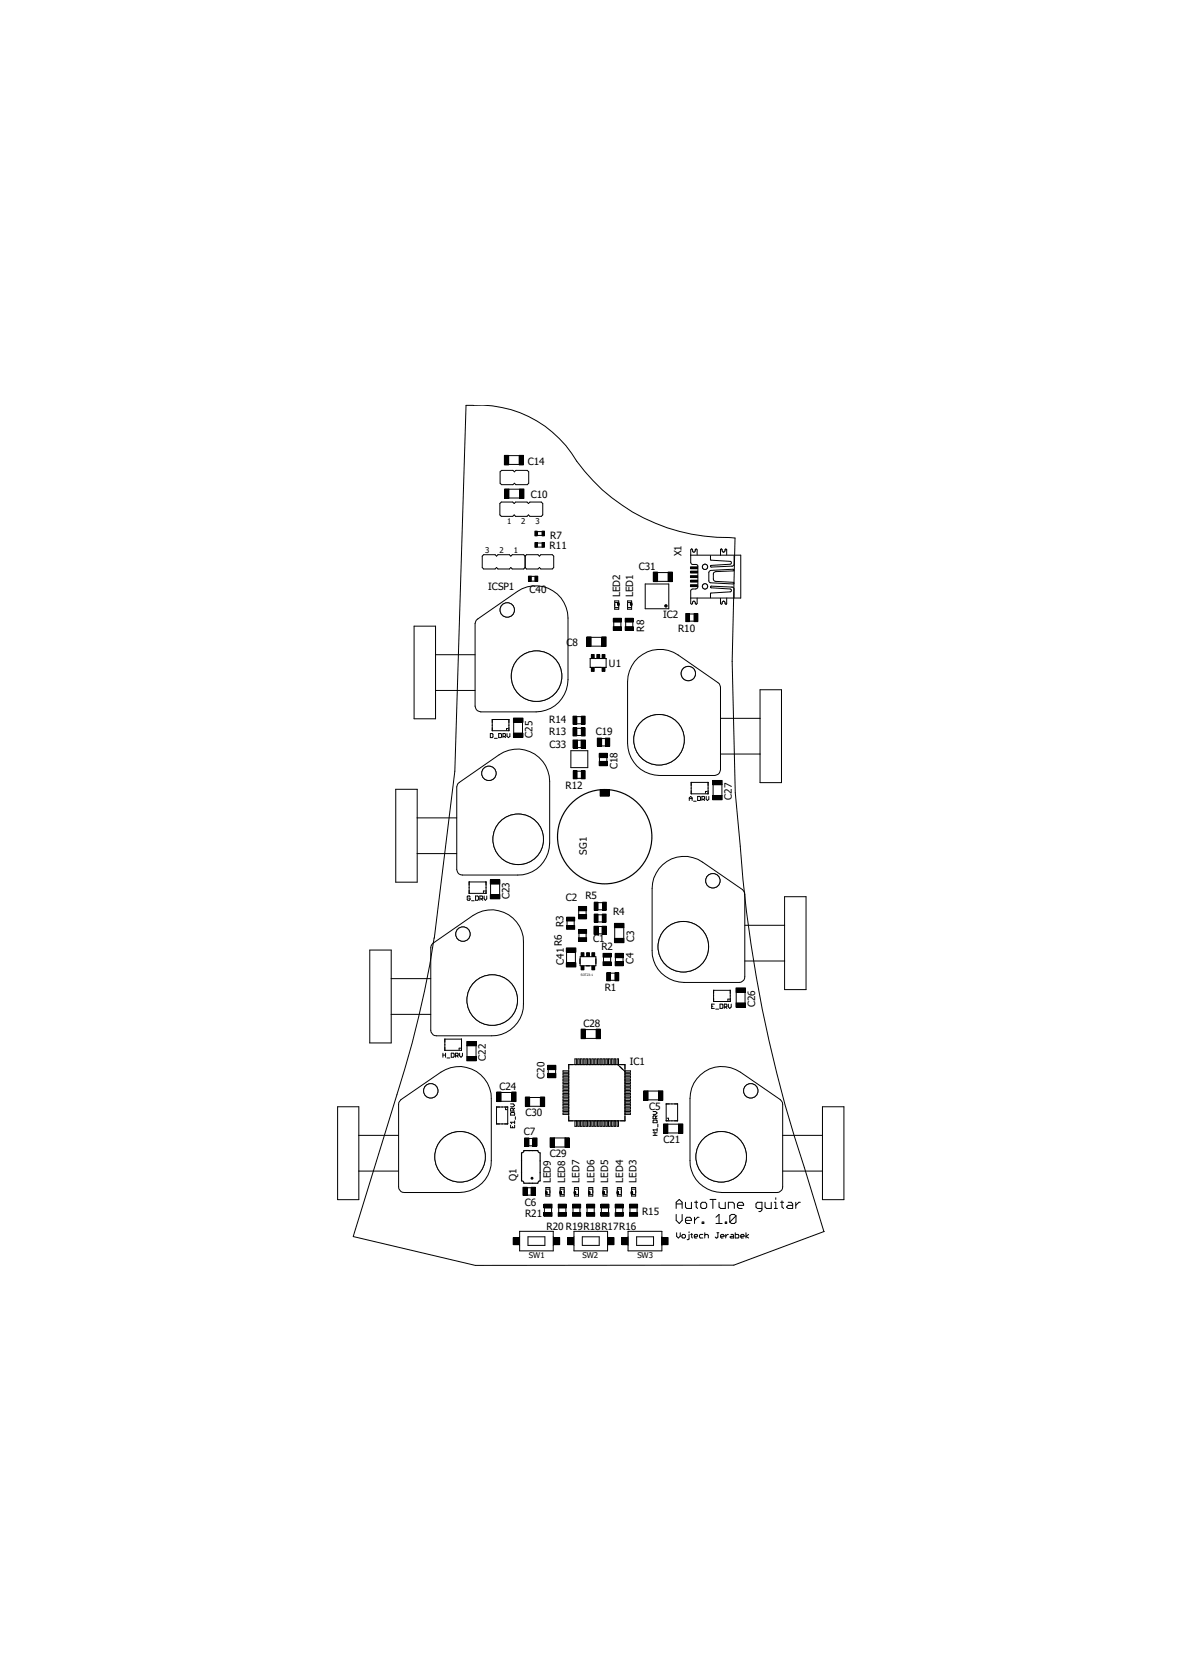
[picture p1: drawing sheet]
<svg xmlns="http://www.w3.org/2000/svg" width="210mm" height="297mm" viewBox="0 0 210 297" stroke-linecap="round" stroke-linejoin="round" font-family="sans-serif">
<path d="M59.9 72l90.2 153M150.1 72l-90.2 153" fill="none" stroke="#fff" stroke-width=".18"/>
<g fill="none" stroke="#000" stroke-width=".18">
<path d="M82.8 72.1a21.2 21.2 0 0 1 14.1 3.7 21 21 0 0 1 5.6 6.2 32.9 32.9 0 0 0 27.1 13.5l1 .1-.5 22 .5 23.3 .9 9.5a231.9 231.9 0 0 0 11.4 57.1l3.5 11.4-16 6h-45.9l-21.7-5.1 7.7-25.2a187.5 187.5 0 0 0 6.7-27.9l3.6-29.6zM88.8 89.5l.3-.3h2l.3 .3 .2-.3h2l.3 .3 .2-.3h2.1l.2 .3v2l-.2 .3h-2.1l-.2-.3-.3 .3h-2l-.2-.3-.3 .3h-2l-.3-.3zM88.9 83.9l.2-.3h2l.3 .3 .3-.3h2l.2 .3v2l-.2 .2h-2l-.3-.2-.3 .2h-2l-.2-.2zM89.6 80.9h.8v1.7h-.8zM89.7 86.9h.7v1.7h-.7zM90.3 82.5h2M90.3 81h2M90.4 88.5h1.9M90.4 87h1.9M92.2 80.9h.8v1.7h-.8zM92.3 86.9h.8v1.7h-.8zM93.3 98.8v2.1"/>
<path d="M93.3 98.8l-.3-.2h-2l-.2 .2-.3-.2h-2l-.3 .2-.2-.2h-2.1l-.2 .2v2.1l.2 .2h2.1l.2-.2 .3 .2h2l.3-.2 .2 .2h2l.3-.2M93.3 98.8l.3-.2h2l.2 .2 .3-.2h2l.3 .2v2.1l-.3 .2h-2l-.3-.2-.2 .2h-2l-.3-.2M95 96.4h.5v.9h-.5zM95 94.4h.5v.8h-.5zM95.5 97.2h.8M95.5 96.5h.8M95.5 94.5h.8M95.5 95.2h.8M96.3 96.4h.4v.9h-.4zM96.3 94.4h.4v.8h-.4zM122.7 98.7h8.9v7.6h-8.9M122.9 97.6l-.2 .1 .1 2.4 .3 .2 .7 .1 .2 .2v3.9a1.14 1.14 0 0 1-1.1 .2l-.2 .3v2.2l.3 .2 .1-.4 .2-.2 .4 .6"/>
<path d="M122.9 97.6l.2 .5 .4-.1v-.3h.3l.1 .9M122.9 97.6h.1M126.2 98.8l.1 .8 3.5 .2 .2 .2-.2 .3-3.4 .2h-.2l.2 .3 3.9-.2 .1-.3v-1.5M128.1 97.6l-.1 .1v1M128.1 97.6l.2 .1 .1 .3 .2 .1M128.1 97.6h.1M128.6 98.1h.1l.1-.4h.3v.9M128.6 98.1h.1M73.6 111.3h3.8v16.5h-3.8zM77.4 116.4h7M84.6 110.2l7.3-5.1a5.7 5.7 0 0 1 9 4.8v10.9a5.7 5.7 0 0 1-5.7 5.7h-9.8a1.06 1.06 0 0 1-1-1v-14.7zM93.9 102.4h.5v.9h-.5z"/>
<path d="M94.4 102.4h.7M94.4 103.3h.7M95 102.4h.5v.9h-.5zM104.3 113.2h.7v1.7h-.7zM104.9 117.1h2.8v1.5h-2.8zM105 114.9h1.9M105 113.3h1.9M105.1 116.3h.5v.7h-.5zM105.1 118.7h.5v.6h-.5zM106 116.3h.6v.7h-.6zM106.9 113.2h.8v1.7h-.8zM107 116.3h.5v.7h-.5z"/>
<path d="M107 118.7h.5v.6h-.5zM109 111.4h1.4v.7h-1.4zM109 109.9h1.4v.7h-1.4zM109.1 110.6v.8M109.2 106.8h.7v1.5h-.7zM109.3 107.1h.6M109.3 108h.6M109.7 107.3h.3v.2h-.3zM109.7 107.1h.3v.5h-.3zM110.3 110.6v.8M111.1 111.4h1.4v.7h-1.4zM111.1 109.9h1.4v.7h-1.4z"/>
<path d="M111.2 110.6v.8M111.5 106.8h.7v1.5h-.7zM111.6 107.1h.6M111.6 108h.6M112 107.3h.3v.2h-.3zM112 107.1h.3v.5h-.3zM112.4 110.6v.8M113.4 116.9a5.8 5.8 0 0 1 7.1-.5l7.1 4.9 .3 .5 .1 15a1.06 1.06 0 0 1-1 1h-9.8a5.7 5.7 0 0 1-5.7-5.6v-11a5.9 5.9 0 0 1 1.9-4.3zM114.6 103.8h4.2v4.4h-4.2zM116.1 101.7h.7v1.7h-.7zM116.8 103.3h1.9M116.8 101.8h1.9"/>
<path d="M118.7 101.7h.8v1.7h-.8zM121.8 109.1h.7v1.4h-.7zM122.5 110.4h.8M122.5 109.1h.8M122.7 103.9h1.3v.4h-1.3zM122.7 103.1h1.3v.4h-1.3zM122.7 102.3h1.3v.4h-1.3zM122.7 101.5h1.3v.4h-1.3zM122.7 100.8h1.3v.3h-1.3zM123.3 109.1h.7v1.4h-.7zM123.7 107.4h.1M123.9 106.3v.9l-.2 .2"/>
<path d="M126 101.6l.3-.2 4-.2 .1 .1-.1 .2-3.3 .2-.3 .3v.9l.3 .4 3.3 .2 .1 .2-.1 .1-4.2-.3-.2-.2zM126.2 106.3l.1-.9 3.5-.2 .2-.3-.2-.2-3.4-.2-.2-.1 .2-.2 3.9 .2 .1 .3v1.6M128 106.3v1l.3 .1 .1-.4 .2-.2M128.6 106.8l.2 .2v.3l.2 .1M128.6 106.8h.1M129 107.4h.1M129.1 106.3v1l-.1 .1M77.4 122.7h7M81.4 139.3l7.3-5.1a5.7 5.7 0 0 1 9 4.7v11a5.6 5.6 0 0 1-5.7 5.6h-9.8a.97 .97 0 0 1-1-.9v-14.7zM87.1 130.4h.4l.1 .1v.5l-.1 .1h-.4zM87.5 127.9h2.9v2h-2.9zM87.8 131.2h.5"/>
<path d="M88.6 130.4h.4l.1 .1v.5l-.1 .1h-.4zM89.4 130.9h.3l.1-.1-.1-.4h-.3v.7M89.6 130.9l.2 .2M90.1 130.4v.5l.2 .2 .3-.2v-.5M90.3 129.5h-.3v.3M91.2 127.6h1.7v.8h-1.7zM91.2 130.3h1.7v.8h-1.7zM91.3 128.4v1.9M92.8 128.4v1.9M101.4 133.4h3v3h-3zM101.8 131.5h.8v1.5h-.8zM101.8 129.4h.7v1.4h-.7z"/>
<path d="M101.8 127.3h.7v1.4h-.7zM101.9 137h.6v1.4h-.6zM102.5 138.3h.8M102.5 137.1h.8M102.5 129.5h.8M102.5 130.7h.8M102.5 127.4h.8M102.5 128.7h.8M102.5 132.9h.8M102.5 131.6h.8M103.3 131.5h.7v1.5h-.7zM103.3 137h.7v1.4h-.7z"/>
<path d="M103.3 129.4h.7v1.4h-.7zM103.3 127.3h.7v1.4h-.7zM106.1 131.2h.8v1.4h-.8zM106.5 133.9h1.4v.8h-1.4zM106.5 135.3h1.4v.8h-1.4zM106.5 134.7v.7M106.8 132.6h.8M106.8 131.3h.8M107.6 131.2h.7v1.4h-.7zM107.8 134.6v.8M122.8 139.1h3v2h-3zM126.6 138.7h1.7v.8h-1.7z"/>
<path d="M126.7 139.4v2M128 127.7h7M128 134h7M128.3 139.4v2M135 122.6h3.9v16.5h-3.9zM70.3 140.3h3.8v16.5h-3.8zM74.1 145.4h7.1M74.1 151.7h7.1M83.4 156.8h3v2h-3zM83.5 159.4l-.1-.1-.4 .1v.5l.1 .1 .4-.1v-.3h-.2M84.5 159.3h.4l.1 .1v.5l-.1 .1h-.4zM85.3 159.8h.3l.2-.2-.2-.3h-.3v.7"/>
<path d="M85.5 159.8l.3 .2M86 159.3v.5l.2 .2 .3-.2v-.5M86.2 158.4h-.3v.3M87.1 156.4h1.7v.7h-1.7zM87.1 159h1.7v.8h-1.7zM87.2 157.1v1.9M88.8 157.1v1.9M106.6 140.3h1.6v1.2h-1.6zM117.7 153.7a5.7 5.7 0 0 1 7.1-.5l7.1 4.9 .4 .5v15a.97 .97 0 0 1-.9 1h-9.9a5.6 5.6 0 0 1-5.6-5.6v-11.1a5.6 5.6 0 0 1 1.8-4.2zM122.5 142.3v-.5l.2-.2 .3 .2v.5M122.5 141.9h.5M123.2 142.4h.5"/>
<path d="M124 141.6h.3l.2 .1v.5l-.2 .1h-.3zM124.7 142.1h.4v-.5h-.4v.7M125 142.1l.2 .2M125.5 141.6v.5l.2 .2 .2-.2v-.5M125.6 140.7h-.3v.3M126.6 141.4h1.7v.8h-1.7zM139.4 159.4h3.8v16.5h-3.8zM65.7 168.9h3.8v16.5h-3.8zM69.5 173.9h7M77 167.6l7-4.9a5.7 5.7 0 0 1 9 4.7v11a5.6 5.6 0 0 1-5.6 5.7h-9.8a.97 .97 0 0 1-1.1-1v-14.7l.1-.3zM83.8 160.1h.4M100.6 171.1h1.7v.8h-1.7z"/>
<path d="M100.6 168.5h1.7v.7h-1.7zM100.7 163h1.4v.7h-1.4zM100.7 164.5h1.4v.7h-1.4zM100.7 169.2v2M100.8 163.7v.8M102 163.7v.8M102.2 169.2v2M102.8 161.1h1.4v.8h-1.4zM102.8 162.6h1.4v.7h-1.4zM102.8 165.2h1.4v.7h-1.4zM102.8 166.7h1.4v.6h-1.4zM102.8 161.8v.8"/>
<path d="M102.9 165.9v.8M103.1 170.1h2.8v1.6h-2.8zM103.3 169.3h.5v.7h-.5zM103.3 171.7h.5v.7h-.5zM104.1 161.8v.8M104.1 165.9v.8M104.2 169.3h.5v.7h-.5zM105.2 169.3h.5v.7h-.5zM105.2 171.7h.5v.7h-.5zM105.5 164.6h.8v1.5h-.8zM105.6 162.5h.7v1.4h-.7zM105.6 160.4h.7v1.4h-.7z"/>
<path d="M106.2 162.6h.9M106.2 163.9h.9M106.3 160.4h.8M106.3 161.7h.8M106.3 166h.7M106.3 164.7h.7M107 164.6h.7v1.5h-.7zM107 162.5h.7v1.4h-.7zM107.1 160.4h.6v1.4h-.6zM107.1 170.9h1.5v.7h-1.5zM107.1 169.5h1.5v.6h-1.5zM107.2 170.1v.9"/>
<path d="M107.8 172.9h.7v1.4h-.7zM108.5 174.2h.8M108.5 173h.8M108.5 170.1v.9M109.2 166.8h1.7v.8h-1.7zM109.2 164.1h1.7v.8h-1.7zM109.2 164.9v1.9M109.3 172.9h.6v1.4h-.6zM109.3 169.5h1.4v.7h-1.4zM109.3 170.9h1.4v.8h-1.4zM109.3 170.2v.7M110.7 170.2v.7"/>
<path d="M110.8 164.9v1.9M126.4 178.9h.3M126.8 176h3v2h-3zM126.9 178.5h-.5v.7h.5M127.2 179.4h.5M127.9 178.5h.4l.1 .1v.5l-.1 .1h-.4zM128.7 179h.3l.2-.1-.2-.4h-.3v.7M128.9 179l.3 .2M129.4 178.5v.5l.3 .2 .2-.2v-.5M129.6 177.6h-.3v.3M130.8 175.6h1.7v.8h-1.7zM130.8 178.3h1.7v.7h-1.7z"/>
<path d="M130.8 176.4v1.9M132.3 164.5h7.1M132.3 170.8h7.1M132.4 176.4v1.9M60 196.7h3.8v16.5h-3.8zM69.5 180.3h7M71.2 195.5l7.1-4.9a5.7 5.7 0 0 1 9 4.7v11a5.6 5.6 0 0 1-5.7 5.7h-9.8a.97 .97 0 0 1-1-1.1v-14.6l.1-.3zM78.7 187.2v.7M78.7 187.5h.5M79 184.7h3v2h-3zM79.2 187.2v.7M79.4 188h.5"/>
<path d="M80.2 187.2h.4l.1 .1v.5l-.1 .1h-.4zM80.9 187.7h.4l.1-.2-.1-.3h-.4v.7M81.2 187.7l.2 .2M81.7 187.2v.5l.2 .2 .3-.2v-.5M81.9 186.3h-.3v.3M82.9 185.1h1.7v.8h-1.7zM82.9 187.8h1.7v.8h-1.7zM83 185.8v2M84.6 185.8v2M88.2 196.8h2v3h-2zM88.3 194.1h.7v1.7h-.7zM89 194.2h2"/>
<path d="M89 195.7h2M89.8 196.9v.3h.3M90.7 196.2h.5l.2 .3-.2 .2h-.5M90.7 200v.4h.7v-.4M90.8 197.7h.5l.1 .2v.3h-.7v-.3zM90.9 194.1h.8v1.7h-.8zM91.2 197.5v-.4l-.4-.1-.1 .1v.4h.7M91.4 199.2v.5M91.4 199.5h-.7l.2 .2M91.4 197l-.2 .2M91.6 198.5v.5M93.3 195h.8v1.7h-.8z"/>
<path d="M94.1 196.6h1.9M94.1 195.1h1.9M96 195h.8v1.7h-.8zM97.3 190.8h1.5v.8h-1.5zM97.3 189.4h1.5v.7h-1.5zM97.4 190.1v.7M98.7 190.1v.7M101 189.2h10v10h-10zM101 197.8h-1v.3h1M101 197.3h-1v.3h1M101 196.8h-1v.3h1M101 196.3h-1v.3h1"/>
<path d="M101 195.8h-1v.3h1M101 195.3h-1v.3h1M101 194.8h-1v.3h1M101 194.4h-1v.2h1M101 193.8h-1v.3h1M101 193.3h-1v.3h1M101 192.8h-1v.3h1M101 192.3h-1v.3h1M101 191.8h-1v.3h1M101 191.3h-1v.3h1M101 190.8h-1v.3h1M101 190.3h-1v.3h1"/>
<path d="M102.2 189.2v-1h.2v1M102.2 199.2v1h.2v-1M102.7 189.2v-1h.2v1M102.7 199.2v1h.2v-1M103.1 189.2v-1h.3v1M103.1 199.2v1h.3v-1M103.3 182.9h.7v1.7h-.7zM103.6 189.2v-1h.3v1M103.6 199.2v1h.3v-1M104 183h1.9M104 184.6h1.9M104.1 189.2v-1h.3v1"/>
<path d="M104.1 199.2v1h.3v-1M104.6 189.2v-1h.3v1M104.6 199.2v1h.3v-1M105.2 189.2v-1h.2v1M105.2 199.2v1h.2v-1M105.7 189.2v-1h.2v1M105.7 199.2v1h.2v-1M105.9 182.9h.8v1.7h-.8zM106.2 189.2v-1h.2v1M106.2 199.2v1h.2v-1M106.6 189.2v-1h.3v1M106.6 199.2v1h.3v-1"/>
<path d="M107.1 189.2v-1h.3v1M107.1 199.2v1h.3v-1M107.7 189.2v-1h.2v1M107.7 199.2v1h.2v-1M108.1 189.2v-1h.3v1M108.1 199.2v1h.3v-1M108.6 189.2v-1h.3v1M108.6 199.2v1h.3v-1M109.1 189.2v-1h.3v1M109.1 199.2v1h.3v-1M109.6 189.2v-1h.3v1M109.6 199.2v1h.3v-1"/>
<path d="M109.8 189.2l1.2 1.3M110.1 189.6l.6 .5M111 197.8h1v.3h-1M111 190.3h1v.3h-1M111 190.8h1v.3h-1M111 191.3h1v.3h-1M111 191.8h1v.3h-1M111 192.3h1v.3h-1M111 192.8h1v.3h-1M111 193.3h1v.3h-1M111 193.8h1v.3h-1M111 194.4h1v.2h-1"/>
<path d="M111 194.8h1v.3h-1M111 195.3h1v.3h-1M111 195.8h1v.3h-1M111 196.3h1v.3h-1M111 196.8h1v.3h-1M111 197.3h1v.3h-1M114.4 193.9h.7v1.7h-.7zM115.1 195.5h2M115.1 193.9h2M116 197.6h.5l.3 .2-.3 .3h-.5M116.1 199.1h.5l.2 .1v.4h-.8zM116.5 198.8v-.3l-.4-.2-.1 .5h.8"/>
<path d="M116.8 198.3l-.3 .3M116.9 199.8v.5M117 193.9h.8v1.7h-.8zM117.9 199.8h.8v1.7h-.8zM118.4 196.2h2v3h-2zM118.5 198.8h.3v.3M118.7 199.8h1.9M120.6 199.8h.7v1.7h-.7zM124.5 191.1a5.7 5.7 0 0 1 7.1-.5l7 4.9 .4 .5 .1 14.9a.97 .97 0 0 1-1.1 1.1h-9.7a5.6 5.6 0 0 1-5.7-5.7v-11a5.6 5.6 0 0 1 1.9-4.2zM146.1 196.7h3.8v16.5h-3.8zM63.8 201.8h7M63.8 208.2h7"/>
<path d="M91.1 200.2v.2M91.2 220h1.1v1.2h-1.1zM92.3 218.9h6v3.4h-6zM92.9 211h.8v1.5h-.8zM93.2 202.3h.8v1.4h-.8zM93.6 212.4h.8M93.6 211.1h.8M93.8 219.8h3v1.6h-3zM93.9 202.4h.8M93.9 203.7h.8M94.4 211h.7v1.5h-.7zM94.7 202.3h.7v1.4h-.7z"/>
<path d="M96.6 215.5h1.5v.7h-1.5zM96.6 214h1.5v.7h-1.5zM96.7 214.7v.9M96.9 211.8h.3v.3h-.3zM96.9 211.8h.3v.5h-.3zM97 211.1h.7v1.5h-.7zM97.1 212.3h.6M97.1 211.4h.6M97.7 202.2h.8v1.7h-.8zM98 214.7v.9M98.3 220h1.1v1.2h-1.1zM98.5 203.9h1.9"/>
<path d="M98.5 202.3h1.9M99.2 215.5h1.4v.7h-1.4zM99.2 214h1.4v.7h-1.4zM99.3 214.7v.9M99.5 211.8h.2v.3h-.2zM99.5 211.8h.2v.5h-.2zM99.5 211.1h.7v1.5h-.7zM99.6 212.3h.6M99.6 211.4h.6M100.4 202.2h.7v1.7h-.7zM100.5 214.7v.9M100.8 220h1.1v1.2h-1.1z"/>
<path d="M101.7 215.5h1.5v.7h-1.5zM101.7 214h1.5v.7h-1.5zM101.8 214.7v.9M102 218.9h5.9v3.4h-5.9zM102 211.8h.3v.3h-.3zM102 211.8h.3v.5h-.3zM102.1 211.1h.7v1.5h-.7zM102.1 212.3h.6M102.1 211.4h.6M103 214.7v.9M103.5 219.8h3v1.6h-3zM104.2 215.5h1.5v.7h-1.5z"/>
<path d="M104.2 214h1.5v.7h-1.5zM104.3 214.7v.9M104.6 211.8h.2v.3h-.2zM104.6 211.8h.2v.5h-.2zM104.6 211.1h.7v1.5h-.7zM104.6 212.3h.7M104.6 211.4h.7M105.6 214.7v.9M106.8 215.5h1.4v.7h-1.4zM106.8 214h1.4v.7h-1.4zM106.8 214.7v.9M107.1 211.8h.3v.3h-.3z"/>
<path d="M107.1 211.8h.3v.5h-.3zM107.1 211.1h.8v1.5h-.8zM107.2 212.3h.6M107.2 211.4h.6M108 220h1.1v1.2h-1.1zM108.1 214.7v.9M109.3 215.5h1.4v.7h-1.4zM109.3 214h1.4v.7h-1.4zM109.4 214.7v.9M109.6 211.8h.3v.3h-.3zM109.6 211.8h.3v.5h-.3zM109.7 211.1h.7v1.5h-.7z"/>
<path d="M109.7 212.3h.6M109.7 211.4h.6M110.5 220h1.1v1.2h-1.1zM110.7 214.7v.9M111.6 218.9h6v3.4h-6zM111.8 215.5h1.5v.7h-1.5zM111.8 214h1.5v.7h-1.5zM111.9 214.7v.9M112.1 211.8h.3v.3h-.3zM112.1 211.8h.3v.5h-.3zM112.2 211.1h.7v1.5h-.7zM112.3 212.3h.6"/>
<path d="M112.3 211.4h.6M113.1 219.8h3v1.6h-3zM113.2 214.7v.9M116 201.8h.8M116 201.3h.8M116.4 201.3v.5M116.8 200.8h-.8l.2 .3M116.8 200.6v.5M117.6 220h1.1v1.2h-1.1zM118.7 201.4h1.9M120.1 214.8v-1.1l.6-.5 .5 .5v1.1M120.1 215.9v1l.6 .6 .5-.6v-1"/>
<path d="M120.1 214h1.1M120.2 219.1v.7l.3 .2 .4-.2v-.7M121.2 219.6l.1-.2h.3l.2 .2v.3l-.2 .1h-.3l-.1-.1zM121.8 213.7v.8l.2 .3h.9v-1.1M121.8 216.9h1.1v-.2l-.3-.3h-.6l-.2 .3v.5l.2 .3h.6M122.4 219.4v.8l-.3 .1M122.4 218.9v.2M122.7 219.4h.3M122.9 219.2v.7l.1 .1M123.4 219.8h.6l-.2-.4h-.3l-.1 .2 .1 .4h.3M123.4 213.7h.6M123.4 216.4v1.1"/>
<path d="M123.7 213.4v1.1l.3 .3M124.2 216.4h-.2l-.6 .5M124.8 213.7h.5l.3 .3v.5l-.3 .3h-.5l-.3-.3v-.5zM124.8 217.2h.3v.3h-.3zM124.9 219.4h-.5l-.1 .2 .1 .4h.5M125.2 219.6l.1-.2h.4l.2 .2v.4M125.2 219.1v.9M126.2 213.2h1M126.7 213.2v1.6M127.2 216.4l.6-.5v1.6M127.2 217.5h1.1M127.4 219.1h.3"/>
<path d="M127.6 219.1v.8l-.2 .1-.3-.1M127.8 213.7v.8l.3 .3h.8v-1.1M128 219.8h.7l-.2-.4h-.3l-.2 .2v.3l.2 .1h.3M128.9 217.2h.2v.3h-.2zM128.9 219.4v.6M129.4 214.8v-1.1h.8l.3 .3v.8M129.4 219.4h-.2l-.3 .4M129.9 219.4h.3l.1 .2v.4h-.4l-.2-.1 .2-.1h.4M130.6 219.1v.9h.5l.2-.1-.2-.5h-.5M130.8 216.1v1.1l-.3 .3h-.5l-.3-.3M130.8 216.1l-.3-.2h-.5l-.3 .2v1.1M130.8 216.1l-1.1 1.1"/>
<path d="M131 214.2h1.1v-.2l-.2-.3h-.6l-.3 .3v.5l.3 .3h.6M131.6 219.8h.6l-.1-.4h-.4l-.1 .2 .1 .4h.4M132.5 219.1v.9M133 219.4l-.5 .4 .5 .2M135.4 214.8h-.8l-.3-.3v-.5l.3-.3h.8v1.4l-.3 .2h-.3M135.9 213.7v.8l.3 .3h.8v-1.1M137.6 214.8h.5M137.6 213.7h.2v1.1M137.8 212.9v.3M138.7 213.7h.5M138.9 213.4v1.1l.3 .3M139.1 201.8h7"/>
<path d="M139.1 208.2h7M140 213.7h.6l.2 .3v.8h-.8l-.3-.3 .3-.3h.8M141.4 213.7v1.1M142.2 213.7h-.3l-.5 .5M146.4 218.9h.1"/>
<circle cx="90.1" cy="108.4" r="1.27"/>
<circle cx="118.3" cy="107.7" r=".21"/>
<circle cx="94.5" cy="209.4" r=".17"/>
</g>
<g fill="none" stroke="#000" stroke-width=".21">
<path d="M103 170.4v.9M104.2 171.7h.5M105.9 170.4v.9M92.7 204.9l.3-.2 .1-.2h2.4l.1 .2 .4 .2v5h-.2l-.3 .4h-2.4l-.2-.4h-.2z"/>
<circle cx="107.4" cy="148.7" r="8.4"/>
</g>
<g fill="#000">
<path d="M89.6 80.9h.8v1.7h-.8z" fill-rule="evenodd"/>
<path d="M89.7 86.9h.7v1.7h-.7z" fill-rule="evenodd"/>
<path d="M92.2 80.9h.8v1.7h-.8z" fill-rule="evenodd"/>
<path d="M92.3 86.9h.8v1.7h-.8z" fill-rule="evenodd"/>
<path d="M95 96.4h.5v.9h-.5z" fill-rule="evenodd"/>
<path d="M95 94.4h.5v.8h-.5z" fill-rule="evenodd"/>
<path d="M96.3 96.4h.4v.9h-.4z" fill-rule="evenodd"/>
<path d="M96.3 94.4h.4v.8h-.4z" fill-rule="evenodd"/>
<path d="M93.9 102.4h.5v.9h-.5z" fill-rule="evenodd"/>
<path d="M95 102.4h.5v.9h-.5z" fill-rule="evenodd"/>
<path d="M104.3 113.2h.7v1.7h-.7z" fill-rule="evenodd"/>
<path d="M105.1 116.3h.5v.7h-.5z" fill-rule="evenodd"/>
<path d="M105.1 118.7h.5v.6h-.5z" fill-rule="evenodd"/>
<path d="M106 116.3h.6v.7h-.6z" fill-rule="evenodd"/>
<path d="M106.9 113.2h.8v1.7h-.8z" fill-rule="evenodd"/>
<path d="M107 116.3h.5v.7h-.5z" fill-rule="evenodd"/>
<path d="M107 118.7h.5v.6h-.5z" fill-rule="evenodd"/>
<path d="M109 111.4h1.4v.7h-1.4z" fill-rule="evenodd"/>
<path d="M109 109.9h1.4v.7h-1.4z" fill-rule="evenodd"/>
<path d="M109.7 107.3h.3v.2h-.3z" fill-rule="evenodd"/>
<path d="M109.7 107.1h.3v.5h-.3z" fill-rule="evenodd"/>
<path d="M111.1 111.4h1.4v.7h-1.4z" fill-rule="evenodd"/>
<path d="M111.1 109.9h1.4v.7h-1.4z" fill-rule="evenodd"/>
<path d="M112 107.3h.3v.2h-.3z" fill-rule="evenodd"/>
<path d="M112 107.1h.3v.5h-.3z" fill-rule="evenodd"/>
<path d="M116.1 101.7h.7v1.7h-.7z" fill-rule="evenodd"/>
<path d="M118.7 101.7h.8v1.7h-.8z" fill-rule="evenodd"/>
<path d="M121.8 109.1h.7v1.4h-.7z" fill-rule="evenodd"/>
<path d="M122.7 103.9h1.3v.4h-1.3z" fill-rule="evenodd"/>
<path d="M122.7 103.1h1.3v.4h-1.3z" fill-rule="evenodd"/>
<path d="M122.7 102.3h1.3v.4h-1.3z" fill-rule="evenodd"/>
<path d="M122.7 101.5h1.3v.4h-1.3z" fill-rule="evenodd"/>
<path d="M122.7 100.8h1.3v.3h-1.3z" fill-rule="evenodd"/>
<path d="M123.3 109.1h.7v1.4h-.7z" fill-rule="evenodd"/>
<path d="M91.2 127.6h1.7v.8h-1.7z" fill-rule="evenodd"/>
<path d="M91.2 130.3h1.7v.8h-1.7z" fill-rule="evenodd"/>
<path d="M101.8 131.5h.8v1.5h-.8z" fill-rule="evenodd"/>
<path d="M101.8 129.4h.7v1.4h-.7z" fill-rule="evenodd"/>
<path d="M101.8 127.3h.7v1.4h-.7z" fill-rule="evenodd"/>
<path d="M101.9 137h.6v1.4h-.6z" fill-rule="evenodd"/>
<path d="M103.3 131.5h.7v1.5h-.7z" fill-rule="evenodd"/>
<path d="M103.3 137h.7v1.4h-.7z" fill-rule="evenodd"/>
<path d="M103.3 129.4h.7v1.4h-.7z" fill-rule="evenodd"/>
<path d="M103.3 127.3h.7v1.4h-.7z" fill-rule="evenodd"/>
<path d="M106.1 131.2h.8v1.4h-.8z" fill-rule="evenodd"/>
<path d="M106.5 133.9h1.4v.8h-1.4z" fill-rule="evenodd"/>
<path d="M106.5 135.3h1.4v.8h-1.4z" fill-rule="evenodd"/>
<path d="M107.6 131.2h.7v1.4h-.7z" fill-rule="evenodd"/>
<path d="M126.6 138.7h1.7v.8h-1.7z" fill-rule="evenodd"/>
<path d="M87.1 156.4h1.7v.7h-1.7z" fill-rule="evenodd"/>
<path d="M87.1 159h1.7v.8h-1.7z" fill-rule="evenodd"/>
<path d="M106.6 140.3h1.6v1.2h-1.6z" fill-rule="evenodd"/>
<path d="M126.6 141.4h1.7v.8h-1.7z" fill-rule="evenodd"/>
<path d="M100.6 171.1h1.7v.8h-1.7z" fill-rule="evenodd"/>
<path d="M100.6 168.5h1.7v.7h-1.7z" fill-rule="evenodd"/>
<path d="M100.7 163h1.4v.7h-1.4z" fill-rule="evenodd"/>
<path d="M100.7 164.5h1.4v.7h-1.4z" fill-rule="evenodd"/>
<path d="M102.8 161.1h1.4v.8h-1.4z" fill-rule="evenodd"/>
<path d="M102.8 162.6h1.4v.7h-1.4z" fill-rule="evenodd"/>
<path d="M102.8 165.2h1.4v.7h-1.4z" fill-rule="evenodd"/>
<path d="M102.8 166.7h1.4v.6h-1.4z" fill-rule="evenodd"/>
<path d="M103.3 169.3h.5v.7h-.5z" fill-rule="evenodd"/>
<path d="M103.3 171.7h.5v.7h-.5z" fill-rule="evenodd"/>
<path d="M104.2 169.3h.5v.7h-.5z" fill-rule="evenodd"/>
<path d="M105.2 169.3h.5v.7h-.5z" fill-rule="evenodd"/>
<path d="M105.2 171.7h.5v.7h-.5z" fill-rule="evenodd"/>
<path d="M105.5 164.6h.8v1.5h-.8z" fill-rule="evenodd"/>
<path d="M105.6 162.5h.7v1.4h-.7z" fill-rule="evenodd"/>
<path d="M105.6 160.4h.7v1.4h-.7z" fill-rule="evenodd"/>
<path d="M107 164.6h.7v1.5h-.7z" fill-rule="evenodd"/>
<path d="M107 162.5h.7v1.4h-.7z" fill-rule="evenodd"/>
<path d="M107.1 160.4h.6v1.4h-.6z" fill-rule="evenodd"/>
<path d="M107.1 170.9h1.5v.7h-1.5z" fill-rule="evenodd"/>
<path d="M107.1 169.5h1.5v.6h-1.5z" fill-rule="evenodd"/>
<path d="M107.8 172.9h.7v1.4h-.7z" fill-rule="evenodd"/>
<path d="M109.2 166.8h1.7v.8h-1.7z" fill-rule="evenodd"/>
<path d="M109.2 164.1h1.7v.8h-1.7z" fill-rule="evenodd"/>
<path d="M109.3 172.9h.6v1.4h-.6z" fill-rule="evenodd"/>
<path d="M109.3 169.5h1.4v.7h-1.4z" fill-rule="evenodd"/>
<path d="M109.3 170.9h1.4v.8h-1.4z" fill-rule="evenodd"/>
<path d="M130.8 175.6h1.7v.8h-1.7z" fill-rule="evenodd"/>
<path d="M130.8 178.3h1.7v.7h-1.7z" fill-rule="evenodd"/>
<path d="M82.9 185.1h1.7v.8h-1.7z" fill-rule="evenodd"/>
<path d="M82.9 187.8h1.7v.8h-1.7z" fill-rule="evenodd"/>
<path d="M88.3 194.1h.7v1.7h-.7z" fill-rule="evenodd"/>
<path d="M90.9 194.1h.8v1.7h-.8z" fill-rule="evenodd"/>
<path d="M93.3 195h.8v1.7h-.8z" fill-rule="evenodd"/>
<path d="M96 195h.8v1.7h-.8z" fill-rule="evenodd"/>
<path d="M97.3 190.8h1.5v.8h-1.5z" fill-rule="evenodd"/>
<path d="M97.3 189.4h1.5v.7h-1.5z" fill-rule="evenodd"/>
<path d="M103.3 182.9h.7v1.7h-.7z" fill-rule="evenodd"/>
<path d="M105.9 182.9h.8v1.7h-.8z" fill-rule="evenodd"/>
<path d="M114.4 193.9h.7v1.7h-.7z" fill-rule="evenodd"/>
<path d="M117 193.9h.8v1.7h-.8z" fill-rule="evenodd"/>
<path d="M117.9 199.8h.8v1.7h-.8z" fill-rule="evenodd"/>
<path d="M120.6 199.8h.7v1.7h-.7z" fill-rule="evenodd"/>
<path d="M91.2 220h1.1v1.2h-1.1z" fill-rule="evenodd"/>
<path d="M92.9 211h.8v1.5h-.8z" fill-rule="evenodd"/>
<path d="M93.2 202.3h.8v1.4h-.8z" fill-rule="evenodd"/>
<path d="M94.4 211h.7v1.5h-.7z" fill-rule="evenodd"/>
<path d="M94.7 202.3h.7v1.4h-.7z" fill-rule="evenodd"/>
<path d="M96.6 215.5h1.5v.7h-1.5z" fill-rule="evenodd"/>
<path d="M96.6 214h1.5v.7h-1.5z" fill-rule="evenodd"/>
<path d="M96.9 211.8h.3v.3h-.3z" fill-rule="evenodd"/>
<path d="M96.9 211.8h.3v.5h-.3z" fill-rule="evenodd"/>
<path d="M97.7 202.2h.8v1.7h-.8z" fill-rule="evenodd"/>
<path d="M98.3 220h1.1v1.2h-1.1z" fill-rule="evenodd"/>
<path d="M99.2 215.5h1.4v.7h-1.4z" fill-rule="evenodd"/>
<path d="M99.2 214h1.4v.7h-1.4z" fill-rule="evenodd"/>
<path d="M99.5 211.8h.2v.3h-.2z" fill-rule="evenodd"/>
<path d="M99.5 211.8h.2v.5h-.2z" fill-rule="evenodd"/>
<path d="M100.4 202.2h.7v1.7h-.7z" fill-rule="evenodd"/>
<path d="M100.8 220h1.1v1.2h-1.1z" fill-rule="evenodd"/>
<path d="M101.7 215.5h1.5v.7h-1.5z" fill-rule="evenodd"/>
<path d="M101.7 214h1.5v.7h-1.5z" fill-rule="evenodd"/>
<path d="M102 211.8h.3v.3h-.3z" fill-rule="evenodd"/>
<path d="M102 211.8h.3v.5h-.3z" fill-rule="evenodd"/>
<path d="M104.2 215.5h1.5v.7h-1.5z" fill-rule="evenodd"/>
<path d="M104.2 214h1.5v.7h-1.5z" fill-rule="evenodd"/>
<path d="M104.6 211.8h.2v.3h-.2z" fill-rule="evenodd"/>
<path d="M104.6 211.8h.2v.5h-.2z" fill-rule="evenodd"/>
<path d="M106.8 215.5h1.4v.7h-1.4z" fill-rule="evenodd"/>
<path d="M106.8 214h1.4v.7h-1.4z" fill-rule="evenodd"/>
<path d="M107.1 211.8h.3v.3h-.3z" fill-rule="evenodd"/>
<path d="M107.1 211.8h.3v.5h-.3z" fill-rule="evenodd"/>
<path d="M108 220h1.1v1.2h-1.1z" fill-rule="evenodd"/>
<path d="M109.3 215.5h1.4v.7h-1.4z" fill-rule="evenodd"/>
<path d="M109.3 214h1.4v.7h-1.4z" fill-rule="evenodd"/>
<path d="M109.6 211.8h.3v.3h-.3z" fill-rule="evenodd"/>
<path d="M109.6 211.8h.3v.5h-.3z" fill-rule="evenodd"/>
<path d="M110.5 220h1.1v1.2h-1.1z" fill-rule="evenodd"/>
<path d="M111.8 215.5h1.5v.7h-1.5z" fill-rule="evenodd"/>
<path d="M111.8 214h1.5v.7h-1.5z" fill-rule="evenodd"/>
<path d="M112.1 211.8h.3v.3h-.3z" fill-rule="evenodd"/>
<path d="M112.1 211.8h.3v.5h-.3z" fill-rule="evenodd"/>
<path d="M117.6 220h1.1v1.2h-1.1z" fill-rule="evenodd"/>
<circle cx="118.3" cy="107.7" r=".21"/>
<circle cx="94.5" cy="209.4" r=".17"/>
</g>
<circle cx="90.1" cy="108.4" r="1.27" fill="#fff"/>
<g fill="none" stroke="#000" stroke-width=".18">
<circle cx="90.1" cy="108.4" r="1.27"/>
<circle cx="95.3" cy="120.2" r="4.5"/>
</g>
<circle cx="95.3" cy="120.2" r="4.5" fill="#fff"/>
<g fill="none" stroke="#000" stroke-width=".18">
<circle cx="95.3" cy="120.2" r="4.5"/>
<circle cx="76.5" cy="193.9" r="1.27"/>
</g>
<circle cx="76.5" cy="193.9" r="1.27" fill="#fff"/>
<g fill="none" stroke="#000" stroke-width=".18">
<circle cx="76.5" cy="193.9" r="1.27"/>
<circle cx="81.7" cy="205.6" r="4.5"/>
</g>
<circle cx="81.7" cy="205.6" r="4.5" fill="#fff"/>
<g fill="none" stroke="#000" stroke-width=".18">
<circle cx="86.9" cy="137.5" r="1.27"/>
<circle cx="81.7" cy="205.6" r="4.5"/>
</g>
<circle cx="86.9" cy="137.5" r="1.27" fill="#fff"/>
<g fill="none" stroke="#000" stroke-width=".18">
<circle cx="86.9" cy="137.5" r="1.27"/>
<circle cx="92.1" cy="149.2" r="4.5"/>
</g>
<circle cx="92.1" cy="149.2" r="4.5" fill="#fff"/>
<g fill="none" stroke="#000" stroke-width=".18">
<circle cx="92.1" cy="149.2" r="4.5"/>
<circle cx="121.4" cy="168.3" r="4.5"/>
</g>
<circle cx="121.4" cy="168.3" r="4.5" fill="#fff"/>
<g fill="none" stroke="#000" stroke-width=".18">
<circle cx="126.7" cy="156.5" r="1.27"/>
<circle cx="121.4" cy="168.3" r="4.5"/>
</g>
<circle cx="126.7" cy="156.5" r="1.27" fill="#fff"/>
<g fill="none" stroke="#000" stroke-width=".18">
<circle cx="126.7" cy="156.5" r="1.27"/>
<circle cx="128.1" cy="205.6" r="4.5"/>
</g>
<circle cx="128.1" cy="205.6" r="4.5" fill="#fff"/>
<g fill="none" stroke="#000" stroke-width=".18">
<circle cx="133.4" cy="193.9" r="1.27"/>
<circle cx="128.1" cy="205.6" r="4.5"/>
</g>
<circle cx="133.4" cy="193.9" r="1.27" fill="#fff"/>
<g fill="none" stroke="#000" stroke-width=".18">
<circle cx="117.1" cy="131.5" r="4.5"/>
<circle cx="133.4" cy="193.9" r="1.27"/>
</g>
<circle cx="117.1" cy="131.5" r="4.5" fill="#fff"/>
<g fill="none" stroke="#000" stroke-width=".18">
<circle cx="122.3" cy="119.7" r="1.27"/>
<circle cx="117.1" cy="131.5" r="4.5"/>
</g>
<circle cx="122.3" cy="119.7" r="1.27" fill="#fff"/>
<g fill="none" stroke="#000" stroke-width=".18">
<circle cx="122.3" cy="119.7" r="1.27"/>
<circle cx="82.2" cy="166" r="1.27"/>
</g>
<circle cx="82.2" cy="166" r="1.27" fill="#fff"/>
<g fill="none" stroke="#000" stroke-width=".18">
<circle cx="82.2" cy="166" r="1.27"/>
<circle cx="87.5" cy="177.8" r="4.5"/>
</g>
<circle cx="87.5" cy="177.8" r="4.5" fill="#fff"/>
<g fill="none" stroke="#000" stroke-width=".18">
<circle cx="125.3" cy="100.8" r=".46"/>
<circle cx="87.5" cy="177.8" r="4.5"/>
</g>
<circle cx="125.3" cy="100.8" r=".46" fill="#fff"/>
<g fill="none" stroke="#000" stroke-width=".18">
<circle cx="125.3" cy="104.2" r=".46"/>
<circle cx="125.3" cy="100.8" r=".46"/>
</g>
<circle cx="125.3" cy="104.2" r=".46" fill="#fff"/>
<circle cx="125.3" cy="104.2" r=".46" fill="none" stroke="#000" stroke-width=".18"/>
<g font-size="1.8">
<text x="93.8" y="82.7">C14</text>
<text x="94.3" y="88.5">C10</text>
<text x="97.7" y="95.7">R7</text>
<text x="97.7" y="97.5">R11</text>
<text x="113.5" y="101.3">C31</text>
<text x="121.1" y="98.9" transform="rotate(-90 121.1 98.9)">X1</text>
<text x="86.7" y="104.8">ICSP1</text>
<text x="94.1" y="105.4">C40</text>
<text x="110.2" y="106.2" transform="rotate(-90 110.2 106.2)">LED2</text>
<text x="112.5" y="106.2" transform="rotate(-90 112.5 106.2)">LED1</text>
<text x="114.5" y="112.3" transform="rotate(-90 114.5 112.3)">R8</text>
<text x="117.8" y="109.8">IC2</text>
<text x="120.5" y="112.3">R10</text>
<text x="100.7" y="114.8">C8</text>
<text x="108.2" y="118.5">U1</text>
<text x="94.6" y="131.1" transform="rotate(-90 94.6 131.1)">C25</text>
<text x="97.6" y="130.7">R13</text>
<text x="97.6" y="128.5">R14</text>
<text x="105.9" y="130.6">C19</text>
<text x="97.6" y="133">C33</text>
<text x="109.7" y="136.7" transform="rotate(-90 109.7 136.7)">C18</text>
<text x="100.5" y="140.3">R12</text>
<text x="130" y="142.2" transform="rotate(-90 130 142.2)">C27</text>
<text x="104.3" y="151.9" transform="rotate(-90 104.3 151.9)">SG1</text>
<text x="90.5" y="159.8" transform="rotate(-90 90.5 159.8)">C23</text>
<text x="100.5" y="160.2">C2</text>
<text x="104" y="159.9">R5</text>
<text x="100.1" y="164.8" transform="rotate(-90 100.1 164.8)">R3</text>
<text x="105.4" y="167.5">C1</text>
<text x="108.9" y="162.6">R4</text>
<text x="112.7" y="167.4" transform="rotate(-90 112.7 167.4)">C3</text>
<text x="100.2" y="171.5" transform="rotate(-90 100.2 171.5)">C41R6</text>
<text x="106.8" y="168.8">R2</text>
<text x="112.6" y="171.3" transform="rotate(-90 112.6 171.3)">C4</text>
<text x="107.4" y="176.1">R1</text>
<text x="134.2" y="179" transform="rotate(-90 134.2 179)">C26</text>
<text x="103.7" y="182.5">C28</text>
<text x="86.3" y="188.6" transform="rotate(-90 86.3 188.6)">C22</text>
<text x="96.8" y="191.7" transform="rotate(-90 96.8 191.7)">C20</text>
<text x="111.9" y="189.3">IC1</text>
<text x="88.7" y="193.7">C24</text>
<text x="115.3" y="197.3">C5</text>
<text x="93" y="201.7">C7</text>
<text x="93.3" y="198.4">C30</text>
<text x="117.9" y="203.2">C21</text>
<text x="91.8" y="209.9" transform="rotate(-90 91.8 209.9)">Q1</text>
<text x="97.7" y="205.6">C29</text>
<text x="93.3" y="214.3">C6</text>
<text x="97.9" y="210.3" transform="rotate(-90 97.9 210.3)">LED9</text>
<text x="100.4" y="210.3" transform="rotate(-90 100.4 210.3)">LED8</text>
<text x="103" y="210.2" transform="rotate(-90 103 210.2)">LED7</text>
<text x="105.6" y="210.2" transform="rotate(-90 105.6 210.2)">LED6</text>
<text x="108" y="210.2" transform="rotate(-90 108 210.2)">LED5</text>
<text x="110.7" y="210.2" transform="rotate(-90 110.7 210.2)">LED4</text>
<text x="113.1" y="210.2" transform="rotate(-90 113.1 210.2)">LED3</text>
<text x="93.3" y="216.3">R21</text>
<text x="97.1" y="218.7">R20 R19R18R17R16</text>
<text x="114.1" y="216">R15</text>
</g>
<g font-size="1.4">
<text x="90.1" y="93.2">1</text>
<text x="92.6" y="93.2">2</text>
<text x="95.2" y="93.2">3</text>
<text x="86.2" y="98.2">3</text>
<text x="88.7" y="98.2">2</text>
<text x="91.3" y="98.2">1</text>
<text x="94" y="223.7">SW1</text>
<text x="103.5" y="223.6">SW2</text>
<text x="113.2" y="223.7">SW3</text>
</g>
<text font-size=".6" x="103.2" y="173.4">SOT23-1</text>
</svg>
